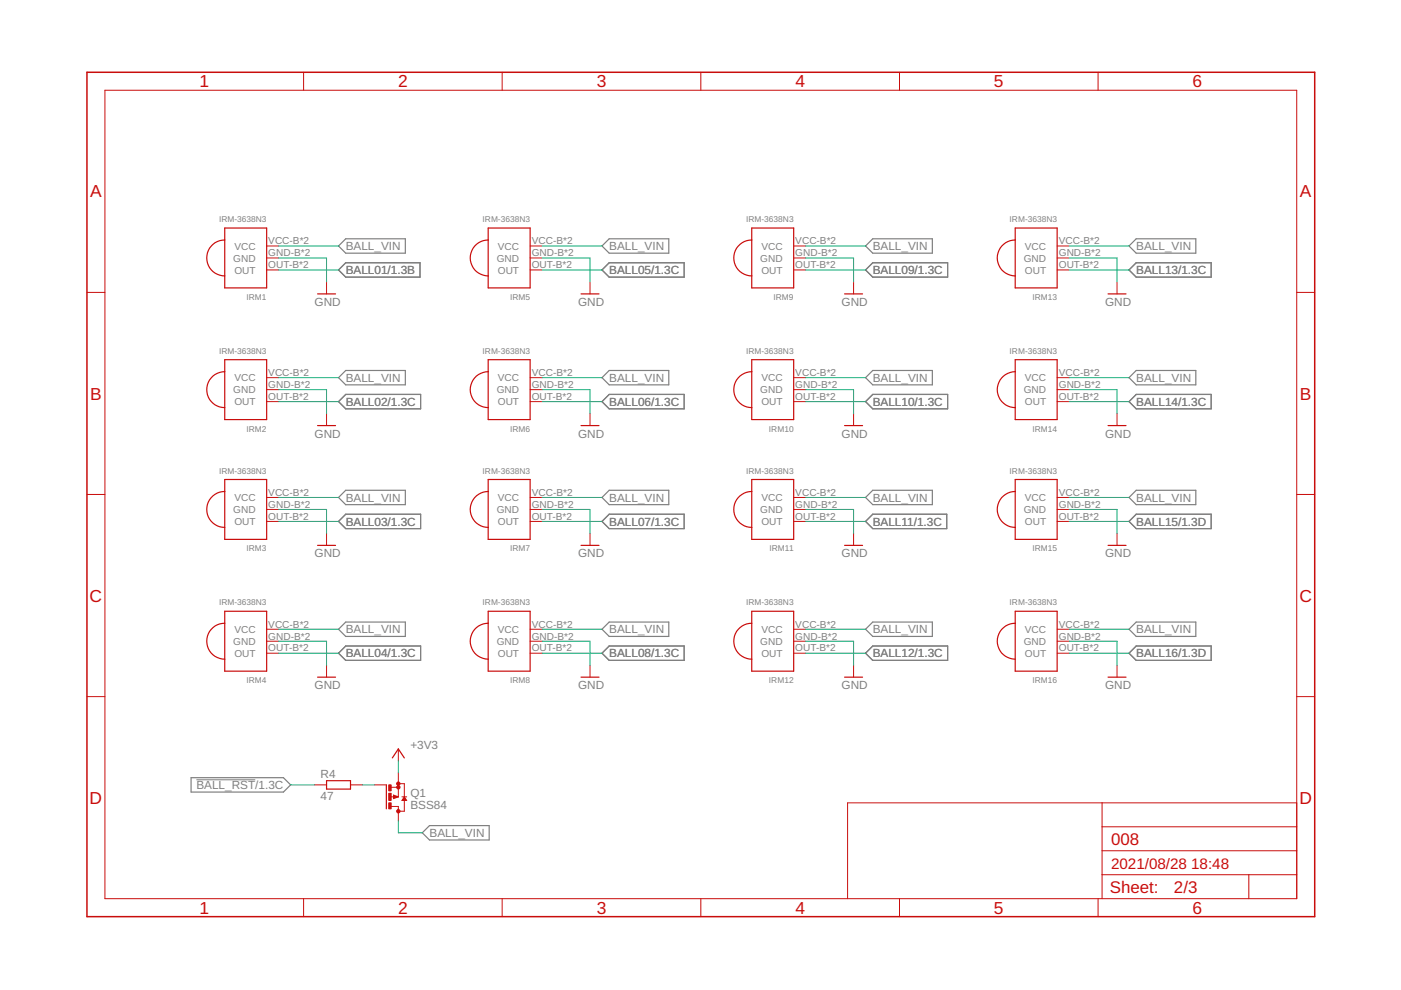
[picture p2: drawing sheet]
<svg xmlns="http://www.w3.org/2000/svg" width="297mm" height="210mm" viewBox="0 0 297 210" stroke-linecap="round" stroke-linejoin="round" font-family="sans-serif">
<g fill="none" stroke="#808080" stroke-width=".25">
<path d="M71.8 57.2l1.5-1.5h15.7v3.1h-15.7zM73.3 50.6h12.6v3.1h-12.6l-1.5-1.5zM129.2 50.6h12.6v3.1h-12.6l-1.6-1.5zM129.2 55.7h15.9v3.1h-15.9l-1.6-1.6zM185 50.6h12.7v3.1h-12.7l-1.5-1.5zM185 55.7h15.9v3.1h-15.9l-1.5-1.6zM240.9 50.6h12.6v3.1h-12.6l-1.5-1.5zM240.9 55.7h15.9v3.1h-15.9l-1.5-1.6zM129.2 78.5h12.6v3.1h-12.6l-1.6-1.5zM185 78.5h12.7v3.1h-12.7l-1.5-1.5zM240.9 78.5h12.6v3.1h-12.6l-1.5-1.5zM71.8 80.1l1.5-1.6h12.6v3.1h-12.6z"/>
<path d="M71.8 85.2l1.5-1.6h15.9v3.1h-15.9zM129.2 83.6h15.9v3.1h-15.9l-1.6-1.5zM185 83.6h15.9v3.1h-15.9l-1.5-1.5zM240.9 83.6h15.9v3.1h-15.9l-1.5-1.5zM71.8 105.5l1.5-1.6h12.6v3.1h-12.6zM71.8 110.6l1.5-1.6h15.9v3.1h-15.9zM129.2 103.9h12.6v3.1h-12.6l-1.6-1.5zM129.2 109h15.9v3.1h-15.9l-1.6-1.5zM185 103.9h12.7v3.1h-12.7l-1.5-1.5zM185 109h15.7v3.1h-15.7l-1.5-1.5zM240.9 103.9h12.6v3.1h-12.6l-1.5-1.5zM240.9 109h15.9v3.1h-15.9l-1.5-1.5z"/>
<path d="M71.8 133.4l1.5-1.5h12.6v3h-12.6zM71.8 138.5l1.5-1.5h15.9v3h-15.9zM127.6 138.5l1.6-1.5h15.9v3h-15.9zM129.2 131.9h12.6v3h-12.6l-1.6-1.5zM185 131.9h12.7v3h-12.7l-1.5-1.5zM185 137h15.9v3h-15.9l-1.5-1.5zM240.9 131.9h12.6v3h-12.6l-1.5-1.5zM240.9 137h15.9v3h-15.9l-1.5-1.5zM40.5 164.9h19.6l1.5 1.5-1.5 1.5h-19.6zM89.5 176.6l1.6-1.6h12.6v3.1h-12.6z"/>
</g>
<path d="M41.6 165.3h12.5" fill="none" stroke="#808080" stroke-width=".21"/>
<g fill="none" stroke="#c90d0c" stroke-width=".21">
<path d="M22.2 19.1h252.7v171.4h-252.7zM64.4 15.3v3.8M106.5 15.3v3.8M148.6 15.3v3.8M190.7 15.3v3.8M232.8 15.3v3.8M56.5 54.7h2.6M56.5 57.2h2.6M56.5 52.2h2.6M69.2 59.8v2.5M112.4 54.7h2.5M112.4 57.2h2.5"/>
<path d="M112.4 52.2h2.5M125.1 59.8v2.5M168.3 54.7h2.5M168.3 57.2h2.5M168.3 52.2h2.5M181 59.8v2.5M224.1 54.7h2.6M224.1 57.2h2.6M224.1 52.2h2.6M236.8 59.8v2.5M18.4 62h3.8M274.9 62h3.8"/>
<path d="M56.5 82.6h2.6M56.5 85.2h2.6M56.5 80.1h2.6M69.2 87.7v2.5M112.4 82.6h2.5M112.4 85.2h2.5M112.4 80.1h2.5M125.1 87.7v2.5M168.3 82.6h2.5M168.3 85.2h2.5M168.3 80.1h2.5M181 87.7v2.5"/>
<path d="M224.1 82.6h2.6M224.1 85.2h2.6M224.1 80.1h2.6M236.8 87.7v2.5M18.4 104.8h3.8M56.5 108h2.6M56.5 110.6h2.6M56.5 105.5h2.6M69.2 113.1v2.5M112.4 108h2.5M112.4 110.6h2.5M112.4 105.5h2.5"/>
<path d="M125.1 113.1v2.5M168.3 108h2.5M168.3 110.6h2.5M168.3 105.5h2.5M181 113.1v2.5M224.1 108h2.6M224.1 110.6h2.6M224.1 105.5h2.6M236.8 113.1v2.5M274.9 104.8h3.8M56.5 136h2.6M56.5 138.5h2.6"/>
<path d="M56.5 133.4h2.6M112.4 136h2.5M112.4 138.5h2.5M112.4 133.4h2.5M168.3 136h2.5M168.3 138.5h2.5M168.3 133.4h2.5M224.1 136h2.6M224.1 138.5h2.6M224.1 133.4h2.6M18.4 147.7h3.8M69.2 141v2.6"/>
<path d="M84.5 158.8v2.5M125.1 141v2.6M181 141v2.6M236.8 141v2.6M274.9 147.7h3.8M66.7 166.4h2.5M74.3 166.4h2.6M79.4 166.4h2.5M82.9 171h1.6v3M82.9 169h1.6M82.9 166.9h1.6M83.4 168.6l1.1 .4-1.1 .3z"/>
<path d="M84.5 163.9v5.1M84.5 166.2h1.2v5.8h-1.2M85.2 169h1M85.7 169l.5 .7h-1zM233.7 170.2v20.3M233.7 175.3h41.2M274.9 170.2h-95.2v20.3M64.4 190.5v3.9M106.5 190.5v3.9M148.6 190.5v3.9M190.7 190.5v3.9M232.8 190.5v3.9"/>
<path d="M233.7 185.5h41.2M233.7 180.4h41.2M264.8 185.5v5"/>
</g>
<path d="M18.4 15.3h260.3v179.1h-260.3z" fill="none" stroke="#c90d0c" stroke-width=".32"/>
<g fill="none" stroke="#c90d0c" stroke-width=".25">
<path d="M47.6 50.9a3.8 3.8 0 0 0-3.8 3.8 3.8 3.8 0 0 0 3.8 3.8M47.6 48.3h8.9v12.7h-8.9zM103.5 50.9a3.8 3.8 0 0 0-3.8 3.8 3.8 3.8 0 0 0 3.8 3.8M103.5 48.3h8.9v12.7h-8.9zM159.4 50.9a3.8 3.8 0 0 0-3.8 3.8 3.8 3.8 0 0 0 3.8 3.8M159.4 48.3h8.9v12.7h-8.9zM215.2 50.9a3.8 3.8 0 0 0-3.8 3.8 3.8 3.8 0 0 0 3.8 3.8M215.2 48.3h8.9v12.7h-8.9zM47.6 78.8a3.8 3.8 0 0 0-3.8 3.8 3.8 3.8 0 0 0 3.8 3.8M47.6 76.3h8.9v12.7h-8.9zM67.3 62.3h3.8M103.5 78.8a3.8 3.8 0 0 0-3.8 3.8 3.8 3.8 0 0 0 3.8 3.8"/>
<path d="M103.5 76.3h8.9v12.7h-8.9zM123.2 62.3h3.8M159.4 78.8a3.8 3.8 0 0 0-3.8 3.8 3.8 3.8 0 0 0 3.8 3.8M159.4 76.3h8.9v12.7h-8.9zM179.1 62.3h3.8M215.2 78.8a3.8 3.8 0 0 0-3.8 3.8 3.8 3.8 0 0 0 3.8 3.8M215.2 76.3h8.9v12.7h-8.9zM234.9 62.3h3.8M67.3 90.2h3.8M123.2 90.2h3.8M179.1 90.2h3.8M234.9 90.2h3.8"/>
<path d="M47.6 104.2a3.8 3.8 0 0 0-3.8 3.8 3.8 3.8 0 0 0 3.8 3.8M47.6 101.7h8.9v12.7h-8.9zM67.3 115.6h3.8M103.5 104.2a3.8 3.8 0 0 0-3.8 3.8 3.8 3.8 0 0 0 3.8 3.8M103.5 101.7h8.9v12.7h-8.9zM123.2 115.6h3.8M159.4 104.2a3.8 3.8 0 0 0-3.8 3.8 3.8 3.8 0 0 0 3.8 3.8M159.4 101.7h8.9v12.7h-8.9zM179.1 115.6h3.8M215.2 104.2a3.8 3.8 0 0 0-3.8 3.8 3.8 3.8 0 0 0 3.8 3.8M215.2 101.7h8.9v12.7h-8.9zM234.9 115.6h3.8"/>
<path d="M47.6 132.1a3.8 3.8 0 0 0-3.8 3.9 3.8 3.8 0 0 0 3.8 3.8M47.6 129.6h8.9v12.7h-8.9zM103.5 132.1a3.8 3.8 0 0 0-3.8 3.9 3.8 3.8 0 0 0 3.8 3.8M103.5 129.6h8.9v12.7h-8.9zM159.4 132.1a3.8 3.8 0 0 0-3.8 3.9 3.8 3.8 0 0 0 3.8 3.8M159.4 129.6h8.9v12.7h-8.9zM215.2 132.1a3.8 3.8 0 0 0-3.8 3.9 3.8 3.8 0 0 0 3.8 3.8M215.2 129.6h8.9v12.7h-8.9zM67.3 143.6h3.8M123.2 143.6h3.8M179.1 143.6h3.8M234.9 143.6h3.8"/>
<path d="M69.2 165.5h5.1v1.8h-5.1zM81.9 166.4v5.1M83.2 160.7l1.3-1.9 1.2 1.9M83.9 169l-.3-.2v.3l.5-.1M85.7 169.2l.3 .4h-.5z"/>
</g>
<g fill="#c90d0c" stroke="#c90d0c" stroke-width=".21">
<circle cx="84.5" cy="166.2" r=".36"/>
<circle cx="84.5" cy="166.9" r=".36"/>
<circle cx="84.5" cy="172" r=".36"/>
</g>
<g fill="#c90d0c" stroke="#c90d0c" stroke-width=".21">
<path d="M82.4 170.2h.5v1.3h-.5z"/>
<path d="M82.4 166.4h.5v1.3h-.5z"/>
<path d="M82.4 168.2h.5v1.5h-.5z"/>
</g>
<g fill="none" stroke="#0dab76" stroke-width=".21">
<path d="M59.1 52.2h12.7M59.1 54.7h10.1v5.1M59.1 57.2h12.7M114.9 52.2h12.7M114.9 54.7h10.2v5.1M114.9 57.2h12.7M170.8 52.2h12.7M170.8 54.7h10.2v5.1M170.8 57.2h12.7M226.7 52.2h12.7M226.7 54.7h10.1v5.1M226.7 57.2h12.7"/>
<path d="M59.1 80.1h12.7M59.1 82.6h10.1v5.1M59.1 85.2h12.7M114.9 80.1h12.7M114.9 82.6h10.2v5.1M114.9 85.2h12.7M170.8 80.1h12.7M170.8 82.6h10.2v5.1M170.8 85.2h12.7M226.7 80.1h12.7M226.7 82.6h10.1v5.1M226.7 85.2h12.7"/>
<path d="M59.1 105.5h12.7M59.1 108h10.1v5.1M59.1 110.6h12.7M114.9 105.5h12.7M114.9 108h10.2v5.1M114.9 110.6h12.7M170.8 105.5h12.7M170.8 108h10.2v5.1M170.8 110.6h12.7M226.7 105.5h12.7M226.7 108h10.1v5.1M226.7 110.6h12.7"/>
<path d="M59.1 133.4h12.7M59.1 136h10.1v5M59.1 138.5h12.7M114.9 133.4h12.7M114.9 136h10.2v5M114.9 138.5h12.7M170.8 133.4h12.7M170.8 136h10.2v5M170.8 138.5h12.7M226.7 133.4h12.7M226.7 136h10.1v5M226.7 138.5h12.7"/>
<path d="M61.6 166.4h5.1M76.9 166.4h2.5M84.5 161.3v2.6M84.5 174v2.6h5"/>
</g>
<g font-size="3.7" fill="#c90d0c">
<text x="42.3" y="18.5">1</text>
<text x="84.4" y="18.5">2</text>
<text x="126.5" y="18.5">3</text>
<text x="168.6" y="18.5">4</text>
<text x="210.7" y="18.5">5</text>
<text x="252.9" y="18.5">6</text>
<text x="19.1" y="41.9">A</text>
<text x="275.6" y="41.9">A</text>
<text x="19.1" y="84.7">B</text>
<text x="275.6" y="84.7">B</text>
<text x="19" y="127.6">C</text>
<text x="275.5" y="127.6">C</text>
<text x="19" y="170.4">D</text>
<text x="275.5" y="170.4">D</text>
<text x="42.3" y="193.7">1</text>
<text x="84.4" y="193.7">2</text>
<text x="126.5" y="193.7">3</text>
<text x="168.6" y="193.7">4</text>
<text x="210.7" y="193.7">5</text>
<text x="252.9" y="193.7">6</text>
</g>
<g font-size="3.6" fill="#c90d0c">
<text x="235.6" y="179.1">008</text>
<text x="235.3" y="189.4">Sheet:</text>
<text x="248.9" y="189.3">2/3</text>
</g>
<g font-size="3.2" fill="#c90d0c">
<text x="235.6" y="184.2">2021/08/28</text>
<text x="252.6" y="184.2">18:48</text>
</g>
<g font-size="2.5" fill="#808080">
<text x="73.3" y="53">BALL_VIN</text>
<text x="129.2" y="53">BALL_VIN</text>
<text x="185" y="53">BALL_VIN</text>
<text x="240.9" y="53">BALL_VIN</text>
<text x="73.3" y="58.1">BALL01/1.3B</text>
<text x="129.2" y="58.1">BALL05/1.3C</text>
<text x="185" y="58.1">BALL09/1.3C</text>
<text x="240.9" y="58.1">BALL13/1.3C</text>
<text x="66.7" y="64.8">GND</text>
<text x="122.6" y="64.8">GND</text>
<text x="178.4" y="64.8">GND</text>
<text x="234.3" y="64.8">GND</text>
<text x="73.3" y="81">BALL_VIN</text>
<text x="129.2" y="81">BALL_VIN</text>
<text x="185" y="81">BALL_VIN</text>
<text x="240.9" y="81">BALL_VIN</text>
<text x="73.3" y="86">BALL02/1.3C</text>
<text x="129.2" y="86">BALL06/1.3C</text>
<text x="185" y="86">BALL10/1.3C</text>
<text x="240.9" y="86">BALL14/1.3C</text>
<text x="66.7" y="92.8">GND</text>
<text x="122.6" y="92.8">GND</text>
<text x="178.4" y="92.8">GND</text>
<text x="234.3" y="92.8">GND</text>
<text x="73.3" y="106.4">BALL_VIN</text>
<text x="129.2" y="106.4">BALL_VIN</text>
<text x="185" y="106.4">BALL_VIN</text>
<text x="240.9" y="106.4">BALL_VIN</text>
<text x="73.3" y="111.4">BALL03/1.3C</text>
<text x="129.2" y="111.4">BALL07/1.3C</text>
<text x="185" y="111.4">BALL11/1.3C</text>
<text x="240.9" y="111.4">BALL15/1.3D</text>
<text x="66.7" y="118.2">GND</text>
<text x="122.6" y="118.2">GND</text>
<text x="178.4" y="118.2">GND</text>
<text x="234.3" y="118.2">GND</text>
<text x="73.3" y="134.3">BALL_VIN</text>
<text x="129.2" y="134.3">BALL_VIN</text>
<text x="185" y="134.3">BALL_VIN</text>
<text x="240.9" y="134.3">BALL_VIN</text>
<text x="73.3" y="139.4">BALL04/1.3C</text>
<text x="129.2" y="139.4">BALL08/1.3C</text>
<text x="185" y="139.4">BALL12/1.3C</text>
<text x="240.9" y="139.4">BALL16/1.3D</text>
<text x="66.7" y="146.1">GND</text>
<text x="122.6" y="146.1">GND</text>
<text x="178.4" y="146.1">GND</text>
<text x="234.3" y="146.1">GND</text>
<text x="87" y="158.8">+3V3</text>
<text x="41.6" y="167.3">BALL_RST/1.3C</text>
<text x="68" y="164.9">R4</text>
<text x="68" y="169.7">47</text>
<text x="87" y="171.5">BSS84</text>
<text x="87" y="169">Q1</text>
<text x="91.1" y="177.5">BALL_VIN</text>
</g>
<g font-size="2.1" fill="#808080">
<text x="49.7" y="52.9">VCC</text>
<text x="56.9" y="51.8">VCC-B*2</text>
<text x="105.6" y="52.9">VCC</text>
<text x="112.8" y="51.8">VCC-B*2</text>
<text x="161.4" y="52.9">VCC</text>
<text x="168.6" y="51.8">VCC-B*2</text>
<text x="217.3" y="52.9">VCC</text>
<text x="224.5" y="51.8">VCC-B*2</text>
<text x="49.5" y="55.5">GND</text>
<text x="49.7" y="58">OUT</text>
<text x="56.9" y="54.3">GND-B*2</text>
<text x="56.9" y="56.9">OUT-B*2</text>
<text x="105.3" y="55.5">GND</text>
<text x="105.6" y="58">OUT</text>
<text x="112.8" y="54.3">GND-B*2</text>
<text x="112.8" y="56.9">OUT-B*2</text>
<text x="161.2" y="55.5">GND</text>
<text x="161.4" y="58">OUT</text>
<text x="168.6" y="54.3">GND-B*2</text>
<text x="168.6" y="56.9">OUT-B*2</text>
<text x="217.1" y="55.5">GND</text>
<text x="217.3" y="58">OUT</text>
<text x="224.5" y="54.3">GND-B*2</text>
<text x="224.5" y="56.9">OUT-B*2</text>
<text x="49.5" y="83.4">GND</text>
<text x="49.7" y="80.8">VCC</text>
<text x="56.9" y="82.3">GND-B*2</text>
<text x="56.9" y="79.7">VCC-B*2</text>
<text x="105.3" y="83.4">GND</text>
<text x="105.6" y="80.8">VCC</text>
<text x="112.8" y="82.3">GND-B*2</text>
<text x="112.8" y="79.7">VCC-B*2</text>
<text x="161.2" y="83.4">GND</text>
<text x="161.4" y="80.8">VCC</text>
<text x="168.6" y="82.3">GND-B*2</text>
<text x="168.6" y="79.7">VCC-B*2</text>
<text x="217.1" y="83.4">GND</text>
<text x="217.3" y="80.8">VCC</text>
<text x="224.5" y="82.3">GND-B*2</text>
<text x="224.5" y="79.7">VCC-B*2</text>
<text x="49.7" y="85.9">OUT</text>
<text x="56.9" y="84.8">OUT-B*2</text>
<text x="105.6" y="85.9">OUT</text>
<text x="112.8" y="84.8">OUT-B*2</text>
<text x="161.4" y="85.9">OUT</text>
<text x="168.6" y="84.8">OUT-B*2</text>
<text x="217.3" y="85.9">OUT</text>
<text x="224.5" y="84.8">OUT-B*2</text>
<text x="49.7" y="106.2">VCC</text>
<text x="56.9" y="107.7">GND-B*2</text>
<text x="56.9" y="105.1">VCC-B*2</text>
<text x="105.6" y="106.2">VCC</text>
<text x="112.8" y="107.7">GND-B*2</text>
<text x="112.8" y="105.1">VCC-B*2</text>
<text x="161.4" y="106.2">VCC</text>
<text x="168.6" y="107.7">GND-B*2</text>
<text x="168.6" y="105.1">VCC-B*2</text>
<text x="217.3" y="106.2">VCC</text>
<text x="224.5" y="107.7">GND-B*2</text>
<text x="224.5" y="105.1">VCC-B*2</text>
<text x="49.5" y="108.8">GND</text>
<text x="49.7" y="111.3">OUT</text>
<text x="56.9" y="110.2">OUT-B*2</text>
<text x="105.3" y="108.8">GND</text>
<text x="105.6" y="111.3">OUT</text>
<text x="112.8" y="110.2">OUT-B*2</text>
<text x="161.2" y="108.8">GND</text>
<text x="161.4" y="111.3">OUT</text>
<text x="168.6" y="110.2">OUT-B*2</text>
<text x="217.1" y="108.8">GND</text>
<text x="217.3" y="111.3">OUT</text>
<text x="224.5" y="110.2">OUT-B*2</text>
<text x="49.5" y="136.7">GND</text>
<text x="49.7" y="134.2">VCC</text>
<text x="56.9" y="135.6">GND-B*2</text>
<text x="56.9" y="133.1">VCC-B*2</text>
<text x="105.3" y="136.7">GND</text>
<text x="105.6" y="134.2">VCC</text>
<text x="112.8" y="135.6">GND-B*2</text>
<text x="112.8" y="133.1">VCC-B*2</text>
<text x="161.2" y="136.7">GND</text>
<text x="161.4" y="134.2">VCC</text>
<text x="168.6" y="135.6">GND-B*2</text>
<text x="168.6" y="133.1">VCC-B*2</text>
<text x="217.1" y="136.7">GND</text>
<text x="217.3" y="134.2">VCC</text>
<text x="224.5" y="135.6">GND-B*2</text>
<text x="224.5" y="133.1">VCC-B*2</text>
<text x="49.7" y="139.2">OUT</text>
<text x="56.9" y="138.1">OUT-B*2</text>
<text x="105.6" y="139.2">OUT</text>
<text x="112.8" y="138.1">OUT-B*2</text>
<text x="161.4" y="139.2">OUT</text>
<text x="168.6" y="138.1">OUT-B*2</text>
<text x="217.3" y="139.2">OUT</text>
<text x="224.5" y="138.1">OUT-B*2</text>
</g>
<g font-size="1.8" fill="#808080">
<text x="46.5" y="47.1">IRM-3638N3</text>
<text x="102.3" y="47.1">IRM-3638N3</text>
<text x="158.2" y="47.1">IRM-3638N3</text>
<text x="214.1" y="47.1">IRM-3638N3</text>
<text x="52.3" y="63.6">IRM1</text>
<text x="108.1" y="63.6">IRM5</text>
<text x="164" y="63.6">IRM9</text>
<text x="218.9" y="63.6">IRM13</text>
<text x="46.5" y="75">IRM-3638N3</text>
<text x="102.3" y="75">IRM-3638N3</text>
<text x="158.2" y="75">IRM-3638N3</text>
<text x="214.1" y="75">IRM-3638N3</text>
<text x="52.3" y="91.5">IRM2</text>
<text x="108.1" y="91.5">IRM6</text>
<text x="163" y="91.5">IRM10</text>
<text x="218.9" y="91.5">IRM14</text>
<text x="46.5" y="100.4">IRM-3638N3</text>
<text x="102.3" y="100.4">IRM-3638N3</text>
<text x="158.2" y="100.4">IRM-3638N3</text>
<text x="214.1" y="100.4">IRM-3638N3</text>
<text x="52.3" y="116.9">IRM3</text>
<text x="108.1" y="116.9">IRM7</text>
<text x="163.2" y="116.9">IRM11</text>
<text x="218.9" y="116.9">IRM15</text>
<text x="46.5" y="128.3">IRM-3638N3</text>
<text x="102.3" y="128.3">IRM-3638N3</text>
<text x="158.2" y="128.3">IRM-3638N3</text>
<text x="214.1" y="128.3">IRM-3638N3</text>
<text x="52.3" y="144.8">IRM4</text>
<text x="108.1" y="144.8">IRM8</text>
<text x="163" y="144.8">IRM12</text>
<text x="218.9" y="144.8">IRM16</text>
</g>
</svg>
